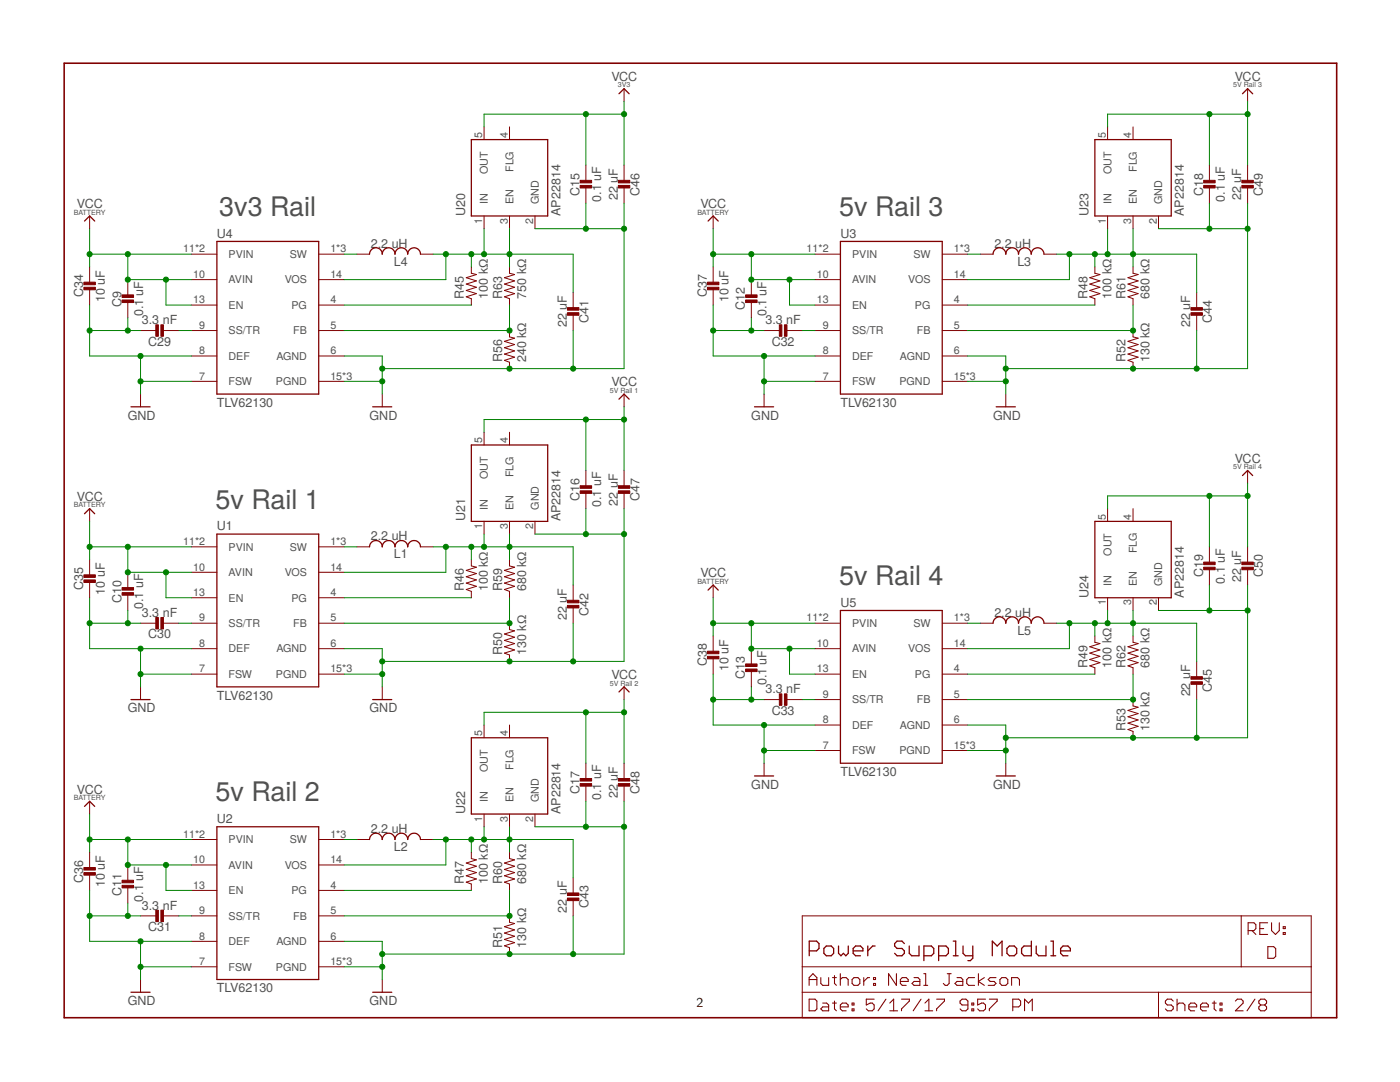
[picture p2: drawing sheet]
<svg xmlns="http://www.w3.org/2000/svg" width="279mm" height="216mm" viewBox="0 0 279 216" stroke-linecap="round" stroke-linejoin="round" font-family="sans-serif">
<path d="M12.8 12.6h254v190.5h-254z" fill="none" stroke="#800000" stroke-width=".32"/>
<g fill="none" stroke="#800000" stroke-width=".2">
<path d="M124.5 17.7v2.5M249 17.7v2.5M96.6 25.3v2.6M101.7 25.3v2.6M116.9 32.9v3.1M116.9 37.3v3.3M124.5 32.9v3.3M124.5 37.5v3.1M221 25.3v2.6M226.1 25.3v2.6M241.4 32.9v3.1M241.4 37.3v3.3"/>
<path d="M249 32.9v3.3M249 37.5v3.1M17.9 43.1v2.5M17.9 53.3v3M17.9 57.6v3.3M25.5 55.8v3M38.2 50.7h5.1M38.2 55.8h5.1M63.6 50.7h5.1M63.6 55.8h5.1M71.2 50.7h2.5M83.9 50.7h2.5"/>
<path d="M94.1 53.3v1.2l1 .3-2.1 .6 2.1 .6-2.1 .7 2.1 .6-2.1 .7 2.1 .6-2.1 .6 1.1 .4v1.3M96.6 43.1v2.5M101.7 53.3v1.2l1 .3-2 .6 2 .6-2 .7 2 .6-2 .7 2 .6-2 .6 1 .4v1.3M101.7 43.1v2.5M106.8 43.1v2.5M114.4 58.3v3.3M142.3 43.1v2.5M142.3 53.3v3M142.3 57.6v3.3M149.9 55.8v3M162.6 50.7h5.1M162.6 55.8h5.1"/>
<path d="M188 50.7h5.1M188 55.8h5.1M195.6 50.7h2.6M208.3 50.7h2.6M218.5 53.3v1.2l1 .3-2 .6 2 .6-2 .7 2 .6-2 .7 2 .6-2 .6 1 .4v1.3M221 43.1v2.5M226.1 53.3v1.2l1 .3-2 .6 2 .6-2 .7 2 .6-2 .7 2 .6-2 .6 1 .4v1.3M226.1 43.1v2.5M231.2 43.1v2.5M238.8 58.3v3.3M25.5 60.1v3.3M28 66h3.1"/>
<path d="M28 78.6v2.6M32.4 66h3.3M38.2 60.9h5.1M38.2 66h5.1M38.2 71h5.1M38.2 76.1h5.1M63.6 60.9h5.1M63.6 66h5.1M63.6 71h5.1M63.6 76.1h5.1M76.3 78.6v2.6M101.7 66v1.2l1 .3-2 .6 2 .6-2 .7 2 .6-2 .7 2 .6-2 .6 1 .4v1.3"/>
<path d="M114.4 62.9v3.1M124.5 78.6v2.6M149.9 60.1v3.3M152.5 66h3M152.5 78.6v2.6M156.8 66h3.3M162.6 60.9h5.1M162.6 66h5.1M162.6 71h5.1M162.6 76.1h5.1M188 60.9h5.1M188 66h5.1"/>
<path d="M188 71h5.1M188 76.1h5.1M200.7 78.6v2.6M226.1 66v1.2l1 .3-2 .6 2 .6-2 .7 2 .6-2 .7 2 .6-2 .6 1 .4v1.3M238.8 62.9v3.1M96.6 86.3v2.5M101.7 86.3v2.5M116.9 93.9v3M116.9 98.2v3.3M124.5 93.9v3.3M124.5 98.4v3.1M249 93.9v2.5"/>
<path d="M17.9 101.5v2.5M17.9 111.7v3M17.9 116v3.3M25.5 114.2v3M25.5 118.5v3.3M38.2 109.1h5.1M38.2 114.2h5.1M38.2 119.3h5.1M63.6 109.1h5.1M63.6 114.2h5.1M63.6 119.3h5.1M71.2 109.1h2.5"/>
<path d="M83.9 109.1h2.5M94.1 111.7v1.2l1 .3-2.1 .6 2.1 .6-2.1 .7 2.1 .6-2.1 .7 2.1 .6-2.1 .6 1.1 .4v1.3M96.6 104v2.6M101.7 104v2.6M101.7 111.7v1.2l1 .3-2 .6 2 .6-2 .7 2 .6-2 .7 2 .6-2 .6 1 .4v1.3M106.8 104v2.6M114.4 116.7v3.3M142.3 116.7v2.6M221 101.5v2.5M221 119.3v2.5M226.1 101.5v2.5M226.1 119.3v2.5"/>
<path d="M231.2 119.3v2.5M241.4 109.1v3.1M241.4 113.4v3.3M249 109.1v3.3M249 113.7v3M28 124.4h3.1M28 137.1v2.5M32.4 124.4h3.3M38.2 124.4h5.1M38.2 129.4h5.1M38.2 134.5h5.1M63.6 124.4h5.1"/>
<path d="M63.6 129.4h5.1M63.6 134.5h5.1M76.3 137.1v2.5M101.7 124.4v1.2l1 .3-2 .6 2 .6-2 .7 2 .6-2 .7 2 .6-2 .6 1 .4v1.3M114.4 121.3v3.1M124.5 137.1v2.5M142.3 126.9v3M142.3 131.2v3.3M149.9 129.4v3.1M149.9 133.8v3.3M152.5 139.6h3M156.8 139.6h3.3"/>
<path d="M162.6 124.4h5.1M162.6 129.4h5.1M162.6 134.5h5.1M162.6 139.6h5.1M188 124.4h5.1M188 129.4h5.1M188 134.5h5.1M188 139.6h5.1M195.6 124.4h2.6M208.3 124.4h2.6M218.5 126.9v1.3l1 .2-2 .7 2 .6-2 .6 2 .7-2 .6 2 .6-2 .7 1 .3v1.3M226.1 126.9v1.3l1 .2-2 .7 2 .6-2 .6 2 .7-2 .6 2 .6-2 .7 1 .3v1.3"/>
<path d="M226.1 139.6v1.3l1 .2-2 .7 2 .6-2 .6 2 .7-2 .6 2 .6-2 .7 1 .3v1.3M238.8 132v3.3M238.8 136.5v3.1M17.9 159.9v2.5M96.6 144.7v2.5M101.7 144.7v2.5M116.9 152.3v3M116.9 156.6v3.3M124.5 152.3v3.3M124.5 156.9v3M152.5 152.3v2.5M162.6 144.7h5.1"/>
<path d="M162.6 149.8h5.1M188 144.7h5.1M188 149.8h5.1M200.7 152.3v2.5M17.9 170.1v3M17.9 174.4v3.3M25.5 172.6v3M25.5 176.9v3.3M38.2 167.5h5.1M38.2 172.6h5.1M38.2 177.7h5.1M63.6 167.5h5.1"/>
<path d="M63.6 172.6h5.1M63.6 177.7h5.1M71.2 167.5h2.5M83.9 167.5h2.5M94.1 170.1v1.2l1 .3-2.1 .6 2.1 .6-2.1 .7 2.1 .6-2.1 .7 2.1 .6-2.1 .6 1.1 .4v1.3M96.6 162.4v2.6M101.7 162.4v2.6M101.7 170.1v1.2l1 .3-2 .6 2 .6-2 .7 2 .6-2 .7 2 .6-2 .6 1 .4v1.3M106.8 162.4v2.6M114.4 175.1v3.3M114.4 179.7v3.1M28 182.8h3.1"/>
<path d="M28 195.5v2.5M32.4 182.8h3.3M38.2 182.8h5.1M38.2 192.9h5.1M38.2 187.8h5.1M63.6 182.8h5.1M63.6 192.9h5.1M63.6 187.8h5.1M76.3 195.5v2.5M101.7 182.8v1.2l1 .3-2 .6 2 .6-2 .7 2 .6-2 .7 2 .6-2 .6 1 .4v1.3M160.1 182.8h101.6v20.3h-101.6zM160.1 198h101.6"/>
<path d="M160.1 192.9h101.6M231.2 198v5.1M247.7 182.8v10.1"/>
</g>
<g fill="none" stroke="#800000" stroke-width=".21">
<path d="M161.5 196.6v-1.5l.7-.8 .8 .8v1.5M161.5 199.4h1.1l.4 .3v1.6l-.4 .4h-1.1zM161.5 195.5h1.5M163.8 195.1v1.1l.4 .4h1.2v-1.5M166.1 195.1h.8M166.5 194.7v1.5l.4 .4M166.5 199.7v1.6l.4 .4M167.7 194.3v2.3M167.7 195.5l.4-.4h.8l.4 .4v1.1M170.4 195.1h.8l.4 .4v.7l-.4 .4h-.8l-.3-.4v-.7zM172.4 195.1v1.5M173.5 195.1h-.3l-.8 .7"/>
<path d="M174.3 195.1h.4v.4h-.4zM174.3 196.2h.4v.4h-.4zM174.5 199.4h-1.6v1.1l.8-.3h.4l.4 .3v.8l-.4 .4h-.8l-.4-.4M176.8 199.4l-1.6 2.3M178.9 194.3v2.3l-1.6-2.3v2.3M179.7 195.8h1.6v-.3l-.5-.4h-.7l-.4 .4v.7l.4 .4h.7M179.9 199.4h1.6v.3l-1.6 1.6v.4M182.4 195.1h.8l.4 .4v1.1h-1.2l-.4-.4 .4-.4h1.2M183.8 199.4l-1.6 2.3M184.4 196.6h.7M184.4 194.3h.3v2.3M186.9 199.4h1.6v.3l-1.6 1.6v.4"/>
<path d="M189 194.3h.8M189.4 194.3v1.9l-.4 .4h-.4l-.3-.4M191 195.1h.8l.4 .4v1.1h-1.2l-.4-.4 .4-.4h1.2M194.5 195.1h-1.2l-.4 .4v.7l.4 .4h1.2M195.3 194.3v2.3M196.4 195.1l-1.1 .7 1.1 .8M196.7 199.4h-1.6v1.1l.8-.3h.4l.4 .3v.8l-.4 .4h-.8l-.4-.4M197.4 199.4h1.6v.3l-1.6 1.6v.4M198.8 195.1h-1.2l-.4 .4 .4 .3h.8l.4 .4-.4 .4h-1.2M199.6 195.5l.3-.4h.8l.4 .4v.7l-.4 .4h-.8l-.3-.4zM201.9 196.6v-1.5h1.2l.4 .4v1.1M234.1 199.7l-.4-.3h-.7l-.4 .3v.5l.4 .3h.7l.4 .4v.4l-.4 .4h-.7l-.4-.4"/>
<path d="M234.9 199.4v2.3M242.3 199.7v1.6l.4 .4M246.5 199.7l.4-.3h.8l.4 .3v.5l-1.6 1.5h1.6M249.1 185.7h1.2l.3-.4v-.8l-.3-.4h-1.2v2.4M249.9 185.7l.7 .8M250.4 199.4l-1.5 2.3M251.4 185.3h.8M253 184.1h-1.6v2.4h1.6M253 188.9h1.2l.4 .4v1.5l-.4 .4h-1.2zM253.8 184.1v1.6l.8 .8 .7-.8v-1.6M256.1 186.1h.4v.4h-.4zM256.1 184.9h.4v.4h-.4z"/>
<path d="M164.2 200.2h.8l.4 .3v1.2h-1.2l-.4-.4 .4-.4h1.2M166.1 200.2h.8M167.7 200.9h1.6v-.4l-.4-.3h-.8l-.4 .3v.8l.4 .4h.8M170.1 201.3h.3v.4h-.3zM170.1 200.2h.3v.3h-.3zM177.6 201.7h1.5M177.6 200.2l.8-.8v2.3M184.6 201.7h1.5M184.6 200.2l.8-.8v2.3M193.2 200.5h-1.2l-.4-.3v-.5l.4-.3h.8l.4 .3v1.6l-.4 .4h-.8l-.4-.4M194 201.3h.3v.4h-.3zM194 200.2h.3v.3h-.3z"/>
<path d="M202.1 200.9h1.2l.4-.4v-.8l-.4-.3h-1.2v2.3M204.5 201.7v-2.3l.8 .8 .7-.8v2.3M234.9 200.5l.4-.3h.8l.4 .3v1.2M237.3 200.9h1.5v-.4l-.4-.3h-.8l-.3 .3v.8l.3 .4h.8M239.6 200.9h1.6v-.4l-.4-.3h-.8l-.4 .3v.8l.4 .4h.8M241.9 200.2h.8M243.5 201.3h.4v.4h-.4zM243.5 200.2h.4v.3h-.4zM251.6 200.5l-.4 .4v.4l.4 .4h.8l.4-.4v-.4l-.4-.4M251.6 200.5l-.4-.3v-.5l.4-.3h.8l.4 .3v.5l-.4 .3M251.6 200.5h.8"/>
</g>
<g fill="none" stroke="#800000" stroke-width=".25">
<path d="M123.5 18.7l1-1 1.1 1M248 18.7l1-1 1 1M94.1 27.9h15.2v15.2h-15.2zM218.5 27.9h15.2v15.2h-15.2zM16.9 44.1l1-1 1 1M43.3 48.2h20.3v30.4h-20.3zM73.7 50.7a1.27 1.27 0 0 1 1.3-1.3 1.27 1.27 0 0 1 1.3 1.3 1.27 1.27 0 0 1 1.3-1.3 1.27 1.27 0 0 1 1.2 1.3 1.27 1.27 0 0 1 1.3-1.3 1.27 1.27 0 0 1 1.3 1.3 1.27 1.27 0 0 1 1.2-1.3 1.27 1.27 0 0 1 1.3 1.3M141.3 44.1l1-1 1 1M167.7 48.2h20.3v30.4h-20.3zM198.2 50.7a1.27 1.27 0 0 1 1.3-1.3 1.27 1.27 0 0 1 1.2 1.3 1.27 1.27 0 0 1 1.3-1.3 1.27 1.27 0 0 1 1.3 1.3 1.27 1.27 0 0 1 1.2-1.3 1.27 1.27 0 0 1 1.3 1.3 1.27 1.27 0 0 1 1.3-1.3 1.27 1.27 0 0 1 1.2 1.3M123.5 79.7l1-1.1 1.1 1.1M26.1 81.2h3.9"/>
<path d="M74.4 81.2h3.8M94.1 88.8h15.2v15.2h-15.2zM150.6 81.2h3.8M198.8 81.2h3.8M248 94.9l1-1 1 1M16.9 102.5l1-1 1 1M43.3 106.6h20.3v30.5h-20.3zM73.7 109.1a1.27 1.27 0 0 1 1.3-1.2 1.27 1.27 0 0 1 1.3 1.2 1.27 1.27 0 0 1 1.3-1.2 1.27 1.27 0 0 1 1.2 1.2 1.27 1.27 0 0 1 1.3-1.2 1.27 1.27 0 0 1 1.3 1.2 1.27 1.27 0 0 1 1.2-1.2 1.27 1.27 0 0 1 1.3 1.2M141.3 117.8l1-1.1 1 1.1M218.5 104h15.2v15.3h-15.2zM26.1 139.6h3.9M74.4 139.6h3.8"/>
<path d="M123.5 138.1l1-1 1.1 1M167.7 121.8h20.3v30.5h-20.3zM198.2 124.4a1.27 1.27 0 0 1 1.3-1.3 1.27 1.27 0 0 1 1.2 1.3 1.27 1.27 0 0 1 1.3-1.3 1.27 1.27 0 0 1 1.3 1.3 1.27 1.27 0 0 1 1.2-1.3 1.27 1.27 0 0 1 1.3 1.3 1.27 1.27 0 0 1 1.3-1.3 1.27 1.27 0 0 1 1.2 1.3M94.1 147.2h15.2v15.2h-15.2zM150.6 154.8h3.8M198.8 154.8h3.8M16.9 160.9l1-1 1 1M43.3 165h20.3v30.5h-20.3zM73.7 167.5a1.27 1.27 0 0 1 1.3-1.2 1.27 1.27 0 0 1 1.3 1.2 1.27 1.27 0 0 1 1.3-1.2 1.27 1.27 0 0 1 1.2 1.2 1.27 1.27 0 0 1 1.3-1.2 1.27 1.27 0 0 1 1.3 1.2 1.27 1.27 0 0 1 1.2-1.2 1.27 1.27 0 0 1 1.3 1.2M26.1 198h3.9M74.4 198h3.8M161.5 189.7h1.5l.4-.4v-1l-.4-.5h-1.5v2.9"/>
<path d="M164.4 189.3l.5-.5h1l.5 .5v.9l-.5 .5h-1l-.5-.5zM167.3 188.8v1.4l.5 .5 .5-.5 .5 .5 .5-.5v-1.4M170.3 189.7h1.9v-.4l-.5-.5h-.9l-.5 .5v.9l.5 .5h.9M173.2 188.8v1.9M174.6 188.8h-.4l-1 .9M180.5 188.3l-.5-.5h-1l-.5 .5v.5l.5 .5h1l.5 .4v.5l-.5 .5h-1l-.5-.5M181.5 188.8v1.4l.4 .5h1.5v-1.9M184.4 190.7h1.5l.5-.5v-.9l-.5-.5h-1.5v2.9M187.3 190.7h1.5l.5-.5v-.9l-.5-.5h-1.5v2.9M190.2 187.8h.5v2.9M190.2 190.7h1M192.2 188.8v1.4l.5 .5h1.4"/>
<path d="M194.1 188.8v2.4l-.4 .5h-.5M198 190.7v-2.9l1 1 1-1v2.9M201 189.3l.4-.5h1l.5 .5v.9l-.5 .5h-1l-.4-.5zM205.8 187.8v2.9h-1.4l-.5-.5v-.9l.5-.5h1.4M206.8 188.8v1.4l.5 .5h1.4v-1.9M209.7 187.8h.5v2.9M209.7 190.7h1M211.7 189.7h1.9v-.4l-.5-.5h-.9l-.5 .5v.9l.5 .5h.9"/>
</g>
<g fill="#800000" stroke="#800000" stroke-width=".2">
<path d="M16.7 56.3h2.3v.5h-2.3z"/>
<path d="M16.7 57.3h2.3v.5h-2.3z"/>
<path d="M24.4 58.8h2.2v.6h-2.2z"/>
<path d="M24.4 59.9h2.2v.5h-2.2z"/>
<path d="M31.1 64.8h.5v2.3h-.5z"/>
<path d="M32.1 64.8h.5v2.3h-.5z"/>
<path d="M113.2 62.4h2.3v.5h-2.3z"/>
<path d="M113.2 61.4h2.3v.5h-2.3z"/>
<path d="M16.7 114.7h2.3v.5h-2.3z"/>
<path d="M16.7 115.7h2.3v.5h-2.3z"/>
<path d="M24.4 117.2h2.2v.6h-2.2z"/>
<path d="M24.4 118.3h2.2v.5h-2.2z"/>
<path d="M31.1 123.2h.5v2.3h-.5z"/>
<path d="M32.1 123.2h.5v2.3h-.5z"/>
<path d="M113.2 120.8h2.3v.5h-2.3z"/>
<path d="M113.2 119.8h2.3v.5h-2.3z"/>
<path d="M16.7 173.1h2.3v.5h-2.3z"/>
<path d="M16.7 174.1h2.3v.5h-2.3z"/>
<path d="M24.4 175.6h2.2v.5h-2.2z"/>
<path d="M24.4 176.7h2.2v.5h-2.2z"/>
<path d="M31.1 181.6h.5v2.3h-.5z"/>
<path d="M32.1 181.6h.5v2.3h-.5z"/>
<path d="M113.2 179.2h2.3v.5h-2.3z"/>
<path d="M113.2 178.2h2.3v.5h-2.3z"/>
<path d="M141.2 56.3h2.3v.5h-2.3z"/>
<path d="M141.2 57.3h2.3v.5h-2.3z"/>
<path d="M148.8 58.8h2.3v.6h-2.3z"/>
<path d="M148.8 59.9h2.3v.5h-2.3z"/>
<path d="M155.5 64.8h.5v2.3h-.5z"/>
<path d="M156.5 64.8h.6v2.3h-.6z"/>
<path d="M237.7 62.4h2.3v.5h-2.3z"/>
<path d="M237.7 61.4h2.3v.5h-2.3z"/>
<path d="M141.2 129.9h2.3v.6h-2.3z"/>
<path d="M141.2 131h2.3v.5h-2.3z"/>
<path d="M148.8 132.5h2.3v.5h-2.3z"/>
<path d="M148.8 133.5h2.3v.5h-2.3z"/>
<path d="M155.5 138.5h.5v2.2h-.5z"/>
<path d="M156.5 138.5h.6v2.2h-.6z"/>
<path d="M237.7 136h2.3v.5h-2.3z"/>
<path d="M237.7 135h2.3v.5h-2.3z"/>
<path d="M123.4 37h2.3v.5h-2.3z"/>
<path d="M123.4 36h2.3v.5h-2.3z"/>
<path d="M115.8 36h2.3v.5h-2.3z"/>
<path d="M115.8 37h2.3v.5h-2.3z"/>
<path d="M115.8 96.9h2.3v.5h-2.3z"/>
<path d="M115.8 97.9h2.3v.5h-2.3z"/>
<path d="M123.4 97.9h2.3v.5h-2.3z"/>
<path d="M123.4 96.9h2.3v.5h-2.3z"/>
<path d="M115.8 155.3h2.3v.6h-2.3z"/>
<path d="M115.8 156.4h2.3v.5h-2.3z"/>
<path d="M123.4 156.4h2.3v.5h-2.3z"/>
<path d="M123.4 155.3h2.3v.6h-2.3z"/>
<path d="M240.2 36h2.3v.5h-2.3z"/>
<path d="M240.2 37h2.3v.5h-2.3z"/>
<path d="M247.8 37h2.3v.5h-2.3z"/>
<path d="M247.8 36h2.3v.5h-2.3z"/>
<path d="M240.2 112.2h2.3v.5h-2.3z"/>
<path d="M240.2 113.2h2.3v.5h-2.3z"/>
<path d="M247.8 113.2h2.3v.5h-2.3z"/>
<path d="M247.8 112.2h2.3v.5h-2.3z"/>
</g>
<g fill="none" stroke="#008000" stroke-width=".2">
<path d="M116.9 22.8v10.1M124.5 20.2v12.7M124.5 22.8h-27.9v2.5M241.4 22.8v10.1M249 20.2v12.7M249 22.8h-28v2.5M17.9 45.6v7.7M17.9 50.7h20.3M25.5 50.7v5.1h12.7M33.1 55.8v5.1h5.1M68.7 50.7h2.5M86.4 50.7h28v7.6"/>
<path d="M89 50.7v5.1h-20.3M94.1 50.7v2.6M96.6 45.6v5.1M101.7 45.6v7.7M106.8 45.6h17.7M116.9 40.6v5M124.5 40.6v33h-48.2M142.3 45.6v7.7M142.3 50.7h20.3M149.9 50.7v5.1h12.7M157.6 55.8v5.1h5M193.1 50.7h2.5"/>
<path d="M210.9 50.7h27.9v7.6M213.4 50.7v5.1h-20.3M218.5 50.7v2.6M221 45.6v5.1M226.1 45.6v7.7M231.2 45.6h17.8M241.4 40.6v5M249 40.6v33h-48.3M17.9 60.9v10.1h20.3M17.9 66h10.1M25.5 63.4v2.6M28 71v7.6"/>
<path d="M28 76.1h10.2M35.7 66h2.5M68.7 71h7.6v7.6M68.7 76.1h7.6M68.7 60.9h25.4M101.7 60.9v5.1h-33M114.4 66v7.6M142.3 60.9v10.1h20.3M142.3 66h10.2M149.9 63.4v2.6M152.5 76.1h10.1M152.5 71v7.6"/>
<path d="M160.1 66h2.5M193.1 71h7.6v7.6M193.1 76.1h7.6M193.1 60.9h25.4M226.1 60.9v5.1h-33M238.8 66v7.6M116.9 83.7v10.2M124.5 81.2v12.7M124.5 83.7h-27.9v2.6M241.4 99v10.1M249 96.4v12.7M249 99h-28v2.5"/>
<path d="M17.9 104v7.7M17.9 119.3v10.1h20.3M17.9 109.1h20.3M25.5 109.1v5.1h12.7M33.1 114.2v5.1h5.1M68.7 109.1h2.5M68.7 119.3h25.4M86.4 109.1h28v7.6M89 109.1v5.1h-20.3M94.1 109.1v2.6M96.6 106.6v2.5M101.7 119.3v5.1h-33"/>
<path d="M101.7 106.6v5.1M106.8 106.6h17.7M116.9 101.5v5.1M124.5 101.5v30.5h-48.2M142.3 119.3v7.6M241.4 116.7v5.1M249 116.7v30.5h-48.3M17.9 124.4h10.1M25.5 121.8v2.6M28 129.4v7.7M28 134.5h10.2M35.7 124.4h2.5"/>
<path d="M68.7 129.4h7.6v7.7M68.7 134.5h7.6M114.4 124.4v7.6M124.5 139.6v12.7M142.3 124.4h20.3M142.3 134.5v10.2h20.3M142.3 139.6h10.2M149.9 124.4v5h12.7M149.9 137.1v2.5M157.6 129.4v5.1h5M160.1 139.6h2.5M193.1 134.5h25.4"/>
<path d="M193.1 124.4h2.5M210.9 124.4h27.9v7.6M213.4 124.4v5h-20.3M218.5 124.4v2.5M221 121.8v2.6M226.1 134.5v5.1h-33M226.1 121.8v5.1M231.2 121.8h17.8M238.8 139.6v7.6M116.9 142.1v10.2M116.9 159.9v5.1M124.5 159.9v30.5h-48.2"/>
<path d="M124.5 142.1h-27.9v2.6M152.5 144.7v7.6M152.5 149.8h10.1M193.1 144.7h7.6v7.6M193.1 149.8h7.6M17.9 162.4v7.7M17.9 177.7v10.1h20.3M17.9 167.5h20.3M25.5 167.5v5.1h12.7M33.1 172.6v5.1h5.1M68.7 167.5h2.5M68.7 177.7h25.4"/>
<path d="M86.4 167.5h28v7.6M89 167.5v5.1h-20.3M94.1 167.5v2.6M96.6 165v2.5M101.7 177.7v5.1h-33M101.7 165v5.1M106.8 165h17.7M17.9 182.8h10.1M25.5 180.2v2.6M28 187.8v7.7M28 192.9h10.2M35.7 182.8h2.5"/>
<path d="M68.7 187.8h7.6v7.7M68.7 192.9h7.6M114.4 182.8v7.6"/>
</g>
<g fill="#008000" stroke="#008000" stroke-width=".2">
<circle cx="28" cy="76.1" r=".51"/>
<circle cx="25.5" cy="66" r=".51"/>
<circle cx="28" cy="71" r=".51"/>
<circle cx="17.9" cy="66" r=".51"/>
<circle cx="76.3" cy="76.1" r=".51"/>
<circle cx="76.3" cy="73.6" r=".51"/>
<circle cx="101.7" cy="73.6" r=".51"/>
<circle cx="114.4" cy="73.6" r=".51"/>
<circle cx="124.5" cy="45.6" r=".51"/>
<circle cx="116.9" cy="45.6" r=".51"/>
<circle cx="28" cy="134.5" r=".51"/>
<circle cx="25.5" cy="124.4" r=".51"/>
<circle cx="28" cy="129.4" r=".51"/>
<circle cx="17.9" cy="124.4" r=".51"/>
<circle cx="76.3" cy="134.5" r=".51"/>
<circle cx="76.3" cy="132" r=".51"/>
<circle cx="101.7" cy="132" r=".51"/>
<circle cx="114.4" cy="132" r=".51"/>
<circle cx="116.9" cy="106.6" r=".51"/>
<circle cx="124.5" cy="106.6" r=".51"/>
<circle cx="28" cy="192.9" r=".51"/>
<circle cx="25.5" cy="182.8" r=".51"/>
<circle cx="28" cy="187.8" r=".51"/>
<circle cx="17.9" cy="182.8" r=".51"/>
<circle cx="76.3" cy="192.9" r=".51"/>
<circle cx="76.3" cy="190.4" r=".51"/>
<circle cx="101.7" cy="190.4" r=".51"/>
<circle cx="114.4" cy="190.4" r=".51"/>
<circle cx="116.9" cy="165" r=".51"/>
<circle cx="124.5" cy="165" r=".51"/>
<circle cx="152.5" cy="76.1" r=".51"/>
<circle cx="149.9" cy="66" r=".51"/>
<circle cx="152.5" cy="71" r=".51"/>
<circle cx="142.3" cy="66" r=".51"/>
<circle cx="200.7" cy="76.1" r=".51"/>
<circle cx="200.7" cy="73.6" r=".51"/>
<circle cx="226.1" cy="73.6" r=".51"/>
<circle cx="241.4" cy="45.6" r=".51"/>
<circle cx="249" cy="45.6" r=".51"/>
<circle cx="238.8" cy="73.6" r=".51"/>
<circle cx="152.5" cy="149.8" r=".51"/>
<circle cx="149.9" cy="139.6" r=".51"/>
<circle cx="152.5" cy="144.7" r=".51"/>
<circle cx="142.3" cy="139.6" r=".51"/>
<circle cx="200.7" cy="149.8" r=".51"/>
<circle cx="200.7" cy="147.2" r=".51"/>
<circle cx="226.1" cy="147.2" r=".51"/>
<circle cx="241.4" cy="121.8" r=".51"/>
<circle cx="249" cy="121.8" r=".51"/>
<circle cx="238.8" cy="147.2" r=".51"/>
<circle cx="101.7" cy="66" r=".51"/>
<circle cx="25.5" cy="50.7" r=".51"/>
<circle cx="25.5" cy="55.8" r=".51"/>
<circle cx="33.1" cy="55.8" r=".51"/>
<circle cx="17.9" cy="50.7" r=".51"/>
<circle cx="25.5" cy="167.5" r=".51"/>
<circle cx="25.5" cy="172.6" r=".51"/>
<circle cx="33.1" cy="172.6" r=".51"/>
<circle cx="17.9" cy="167.5" r=".51"/>
<circle cx="25.5" cy="109.1" r=".51"/>
<circle cx="25.5" cy="114.2" r=".51"/>
<circle cx="33.1" cy="114.2" r=".51"/>
<circle cx="17.9" cy="109.1" r=".51"/>
<circle cx="149.9" cy="50.7" r=".51"/>
<circle cx="149.9" cy="55.8" r=".51"/>
<circle cx="157.6" cy="55.8" r=".51"/>
<circle cx="142.3" cy="50.7" r=".51"/>
<circle cx="149.9" cy="124.4" r=".51"/>
<circle cx="149.9" cy="129.4" r=".51"/>
<circle cx="157.6" cy="129.4" r=".51"/>
<circle cx="142.3" cy="124.4" r=".51"/>
<circle cx="101.7" cy="124.4" r=".51"/>
<circle cx="116.9" cy="83.7" r=".51"/>
<circle cx="124.5" cy="83.7" r=".51"/>
<circle cx="101.7" cy="182.8" r=".51"/>
<circle cx="226.1" cy="66" r=".51"/>
<circle cx="226.1" cy="139.6" r=".51"/>
<circle cx="116.9" cy="22.8" r=".51"/>
<circle cx="124.5" cy="22.8" r=".51"/>
<circle cx="89" cy="50.7" r=".51"/>
<circle cx="94.1" cy="50.7" r=".51"/>
<circle cx="101.7" cy="50.7" r=".51"/>
<circle cx="96.6" cy="50.7" r=".51"/>
<circle cx="89" cy="109.1" r=".51"/>
<circle cx="94.1" cy="109.1" r=".51"/>
<circle cx="101.7" cy="109.1" r=".51"/>
<circle cx="96.6" cy="109.1" r=".51"/>
<circle cx="89" cy="167.5" r=".51"/>
<circle cx="94.1" cy="167.5" r=".51"/>
<circle cx="101.7" cy="167.5" r=".51"/>
<circle cx="96.6" cy="167.5" r=".51"/>
<circle cx="213.4" cy="50.7" r=".51"/>
<circle cx="218.5" cy="50.7" r=".51"/>
<circle cx="226.1" cy="50.7" r=".51"/>
<circle cx="221" cy="50.7" r=".51"/>
<circle cx="213.4" cy="124.4" r=".51"/>
<circle cx="218.5" cy="124.4" r=".51"/>
<circle cx="226.1" cy="124.4" r=".51"/>
<circle cx="221" cy="124.4" r=".51"/>
<circle cx="116.9" cy="142.1" r=".51"/>
<circle cx="124.5" cy="142.1" r=".51"/>
<circle cx="241.4" cy="99" r=".51"/>
<circle cx="249" cy="99" r=".51"/>
<circle cx="241.4" cy="22.8" r=".51"/>
<circle cx="249" cy="22.8" r=".51"/>
</g>
<g font-size="5.4" fill="#505050">
<text x="43.8" y="43.1">3v3 Rail</text>
<text x="167.5" y="43.1">5v Rail 3</text>
<text x="43" y="101.5">5v Rail 1</text>
<text x="167.5" y="116.7">5v Rail 4</text>
<text x="43" y="159.9">5v Rail 2</text>
</g>
<text font-size="2.7" x="139" y="200.9">2</text>
<g font-size="2.5" fill="#505050">
<text x="122" y="16.2">VCC</text>
<text x="246.4" y="16.2">VCC</text>
<text x="15.3" y="41.6">VCC</text>
<text x="115.7" y="39" transform="rotate(-90 115.7 39)">C15</text>
<text x="120" y="40.3" transform="rotate(-90 120 40.3)">0.1 uF</text>
<text x="123.3" y="39.9" transform="rotate(-90 123.3 39.9)">22 uF</text>
<text x="127.6" y="39" transform="rotate(-90 127.6 39)">C46</text>
<text x="139.8" y="41.6">VCC</text>
<text x="240.1" y="39" transform="rotate(-90 240.1 39)">C18</text>
<text x="244.4" y="40.3" transform="rotate(-90 244.4 40.3)">0.1 uF</text>
<text x="247.7" y="39.9" transform="rotate(-90 247.7 39.9)">22 uF</text>
<text x="252" y="39" transform="rotate(-90 252 39)">C49</text>
<text x="43.3" y="47.4">U4</text>
<text x="92.8" y="43.1" transform="rotate(-90 92.8 43.1)">U20</text>
<text x="111.8" y="43.1" transform="rotate(-90 111.8 43.1)">AP22814</text>
<text x="167.7" y="47.4">U3</text>
<text x="217.2" y="43.1" transform="rotate(-90 217.2 43.1)">U23</text>
<text x="236.3" y="43.1" transform="rotate(-90 236.3 43.1)">AP22814</text>
<text x="74" y="49.4">2.2 uH</text>
<text x="78.6" y="53">L4</text>
<text x="198.4" y="49.4">2.2 uH</text>
<text x="203" y="53">L3</text>
<text x="16.6" y="59.3" transform="rotate(-90 16.6 59.3)">C34</text>
<text x="92.6" y="59.6" transform="rotate(-90 92.6 59.6)">R45</text>
<text x="97.4" y="59.6" transform="rotate(-90 97.4 59.6)">100 kΩ</text>
<text x="100.2" y="59.6" transform="rotate(-90 100.2 59.6)">R63</text>
<text x="105" y="59.6" transform="rotate(-90 105 59.6)">750 kΩ</text>
<text x="141.1" y="59.3" transform="rotate(-90 141.1 59.3)">C37</text>
<text x="217" y="59.6" transform="rotate(-90 217 59.6)">R48</text>
<text x="221.8" y="59.6" transform="rotate(-90 221.8 59.6)">100 kΩ</text>
<text x="224.6" y="59.6" transform="rotate(-90 224.6 59.6)">R61</text>
<text x="229.4" y="59.6" transform="rotate(-90 229.4 59.6)">680 kΩ</text>
<text x="20.9" y="60.3" transform="rotate(-90 20.9 60.3)">10 uF</text>
<text x="24.2" y="61.2" transform="rotate(-90 24.2 61.2)">C9</text>
<text x="28.3" y="64.7">3.3 nF</text>
<text x="28.6" y="63.1" transform="rotate(-90 28.6 63.1)">0.1 uF</text>
<text x="113.1" y="65.3" transform="rotate(-90 113.1 65.3)">22 uF</text>
<text x="117.4" y="64.4" transform="rotate(-90 117.4 64.4)">C41</text>
<text x="145.4" y="60.3" transform="rotate(-90 145.4 60.3)">10 uF</text>
<text x="148.7" y="61.9" transform="rotate(-90 148.7 61.9)">C12</text>
<text x="152.8" y="64.7">3.3 nF</text>
<text x="153" y="63.1" transform="rotate(-90 153 63.1)">0.1 uF</text>
<text x="237.6" y="65.3" transform="rotate(-90 237.6 65.3)">22 uF</text>
<text x="241.9" y="64.4" transform="rotate(-90 241.9 64.4)">C44</text>
<text x="29.6" y="69">C29</text>
<text x="154" y="69">C32</text>
<text x="100.2" y="72.3" transform="rotate(-90 100.2 72.3)">R56</text>
<text x="105" y="72.3" transform="rotate(-90 105 72.3)">240 kΩ</text>
<text x="122" y="77.1">VCC</text>
<text x="224.6" y="72.3" transform="rotate(-90 224.6 72.3)">R52</text>
<text x="229.4" y="72.3" transform="rotate(-90 229.4 72.3)">130 kΩ</text>
<text x="25.5" y="83.7">GND</text>
<text x="43.3" y="81.2">TLV62130</text>
<text x="73.8" y="83.7">GND</text>
<text x="149.9" y="83.7">GND</text>
<text x="167.7" y="81.2">TLV62130</text>
<text x="198.2" y="83.7">GND</text>
<text x="246.4" y="92.4">VCC</text>
<text x="15.3" y="100">VCC</text>
<text x="115.7" y="100" transform="rotate(-90 115.7 100)">C16</text>
<text x="120" y="101.2" transform="rotate(-90 120 101.2)">0.1 uF</text>
<text x="123.3" y="100.9" transform="rotate(-90 123.3 100.9)">22 uF</text>
<text x="127.6" y="100" transform="rotate(-90 127.6 100)">C47</text>
<text x="43.3" y="105.8">U1</text>
<text x="74" y="107.8">2.2 uH</text>
<text x="92.8" y="104" transform="rotate(-90 92.8 104)">U21</text>
<text x="111.8" y="104" transform="rotate(-90 111.8 104)">AP22814</text>
<text x="78.6" y="111.4">L1</text>
<text x="16.6" y="117.8" transform="rotate(-90 16.6 117.8)">C35</text>
<text x="20.9" y="118.7" transform="rotate(-90 20.9 118.7)">10 uF</text>
<text x="92.6" y="118" transform="rotate(-90 92.6 118)">R46</text>
<text x="97.4" y="118" transform="rotate(-90 97.4 118)">100 kΩ</text>
<text x="100.2" y="118" transform="rotate(-90 100.2 118)">R59</text>
<text x="105" y="118" transform="rotate(-90 105 118)">680 kΩ</text>
<text x="139.8" y="115.2">VCC</text>
<text x="217.2" y="119.3" transform="rotate(-90 217.2 119.3)">U24</text>
<text x="236.3" y="119.3" transform="rotate(-90 236.3 119.3)">AP22814</text>
<text x="240.1" y="115.2" transform="rotate(-90 240.1 115.2)">C19</text>
<text x="244.4" y="116.5" transform="rotate(-90 244.4 116.5)">0.1 uF</text>
<text x="247.7" y="116.1" transform="rotate(-90 247.7 116.1)">22 uF</text>
<text x="252" y="115.2" transform="rotate(-90 252 115.2)">C50</text>
<text x="24.2" y="120.3" transform="rotate(-90 24.2 120.3)">C10</text>
<text x="28.3" y="123.1">3.3 nF</text>
<text x="28.6" y="121.5" transform="rotate(-90 28.6 121.5)">0.1 uF</text>
<text x="113.1" y="123.7" transform="rotate(-90 113.1 123.7)">22 uF</text>
<text x="117.4" y="122.8" transform="rotate(-90 117.4 122.8)">C42</text>
<text x="167.7" y="121.1">U5</text>
<text x="198.4" y="123.1">2.2 uH</text>
<text x="29.6" y="127.4">C30</text>
<text x="100.2" y="130.7" transform="rotate(-90 100.2 130.7)">R50</text>
<text x="105" y="130.7" transform="rotate(-90 105 130.7)">130 kΩ</text>
<text x="203" y="126.6">L5</text>
<text x="122" y="135.5">VCC</text>
<text x="141.1" y="133" transform="rotate(-90 141.1 133)">C38</text>
<text x="145.4" y="133.9" transform="rotate(-90 145.4 133.9)">10 uF</text>
<text x="148.7" y="135.5" transform="rotate(-90 148.7 135.5)">C13</text>
<text x="153" y="136.8" transform="rotate(-90 153 136.8)">0.1 uF</text>
<text x="217" y="133.2" transform="rotate(-90 217 133.2)">R49</text>
<text x="221.8" y="133.2" transform="rotate(-90 221.8 133.2)">100 kΩ</text>
<text x="224.6" y="133.2" transform="rotate(-90 224.6 133.2)">R62</text>
<text x="229.4" y="133.2" transform="rotate(-90 229.4 133.2)">680 kΩ</text>
<text x="25.5" y="142.1">GND</text>
<text x="43.3" y="139.6">TLV62130</text>
<text x="73.8" y="142.1">GND</text>
<text x="152.8" y="138.3">3.3 nF</text>
<text x="154" y="142.6">C33</text>
<text x="237.6" y="139" transform="rotate(-90 237.6 139)">22 uF</text>
<text x="241.9" y="138.1" transform="rotate(-90 241.9 138.1)">C45</text>
<text x="224.6" y="145.9" transform="rotate(-90 224.6 145.9)">R53</text>
<text x="229.4" y="145.9" transform="rotate(-90 229.4 145.9)">130 kΩ</text>
<text x="167.7" y="154.8">TLV62130</text>
<text x="15.3" y="158.4">VCC</text>
<text x="115.7" y="158.4" transform="rotate(-90 115.7 158.4)">C17</text>
<text x="120" y="159.6" transform="rotate(-90 120 159.6)">0.1 uF</text>
<text x="123.3" y="159.3" transform="rotate(-90 123.3 159.3)">22 uF</text>
<text x="127.6" y="158.4" transform="rotate(-90 127.6 158.4)">C48</text>
<text x="149.9" y="157.4">GND</text>
<text x="198.2" y="157.4">GND</text>
<text x="43.3" y="164.2">U2</text>
<text x="74" y="166.3">2.2 uH</text>
<text x="92.8" y="162.4" transform="rotate(-90 92.8 162.4)">U22</text>
<text x="111.8" y="162.4" transform="rotate(-90 111.8 162.4)">AP22814</text>
<text x="78.6" y="169.8">L2</text>
<text x="16.6" y="176.2" transform="rotate(-90 16.6 176.2)">C36</text>
<text x="20.9" y="177.1" transform="rotate(-90 20.9 177.1)">10 uF</text>
<text x="24.2" y="178.7" transform="rotate(-90 24.2 178.7)">C11</text>
<text x="28.6" y="179.9" transform="rotate(-90 28.6 179.9)">0.1 uF</text>
<text x="92.6" y="176.4" transform="rotate(-90 92.6 176.4)">R47</text>
<text x="97.4" y="176.4" transform="rotate(-90 97.4 176.4)">100 kΩ</text>
<text x="100.2" y="176.4" transform="rotate(-90 100.2 176.4)">R60</text>
<text x="105" y="176.4" transform="rotate(-90 105 176.4)">680 kΩ</text>
<text x="28.3" y="181.5">3.3 nF</text>
<text x="29.6" y="185.8">C31</text>
<text x="113.1" y="182.1" transform="rotate(-90 113.1 182.1)">22 uF</text>
<text x="117.4" y="181.2" transform="rotate(-90 117.4 181.2)">C43</text>
<text x="100.2" y="189.1" transform="rotate(-90 100.2 189.1)">R51</text>
<text x="105" y="189.1" transform="rotate(-90 105 189.1)">130 kΩ</text>
<text x="43.3" y="198">TLV62130</text>
<text x="25.5" y="200.5">GND</text>
<text x="73.8" y="200.5">GND</text>
</g>
<g font-size="2.1" fill="#505050">
<text x="96.3" y="27.5" transform="rotate(-90 96.3 27.5)">5</text>
<text x="101.3" y="27.5" transform="rotate(-90 101.3 27.5)">4</text>
<text x="220.7" y="27.5" transform="rotate(-90 220.7 27.5)">5</text>
<text x="225.8" y="27.5" transform="rotate(-90 225.8 27.5)">4</text>
<text x="97.4" y="34.7" transform="rotate(-90 97.4 34.7)">OUT</text>
<text x="102.5" y="34.3" transform="rotate(-90 102.5 34.3)">FLG</text>
<text x="221.8" y="34.7" transform="rotate(-90 221.8 34.7)">OUT</text>
<text x="226.9" y="34.3" transform="rotate(-90 226.9 34.3)">FLG</text>
<text x="97.4" y="40.8" transform="rotate(-90 97.4 40.8)">IN</text>
<text x="102.5" y="40.8" transform="rotate(-90 102.5 40.8)">EN</text>
<text x="107.5" y="40.8" transform="rotate(-90 107.5 40.8)">GND</text>
<text x="221.8" y="40.8" transform="rotate(-90 221.8 40.8)">IN</text>
<text x="226.9" y="40.8" transform="rotate(-90 226.9 40.8)">EN</text>
<text x="232" y="40.8" transform="rotate(-90 232 40.8)">GND</text>
<text x="96.3" y="44.6" transform="rotate(-90 96.3 44.6)">1</text>
<text x="101.3" y="44.6" transform="rotate(-90 101.3 44.6)">3</text>
<text x="106.4" y="44.6" transform="rotate(-90 106.4 44.6)">2</text>
<text x="220.7" y="44.6" transform="rotate(-90 220.7 44.6)">1</text>
<text x="225.8" y="44.6" transform="rotate(-90 225.8 44.6)">3</text>
<text x="230.9" y="44.6" transform="rotate(-90 230.9 44.6)">2</text>
<text x="36.5" y="50.4">11*2</text>
<text x="45.6" y="51.5">PVIN</text>
<text x="57.9" y="51.5">SW</text>
<text x="65.9" y="50.4">1*3</text>
<text x="161" y="50.4">11*2</text>
<text x="170.1" y="51.5">PVIN</text>
<text x="182.3" y="51.5">SW</text>
<text x="190.4" y="50.4">1*3</text>
<text x="38.6" y="55.4">10</text>
<text x="45.6" y="56.6">AVIN</text>
<text x="56.8" y="56.6">VOS</text>
<text x="65.9" y="55.4">14</text>
<text x="163" y="55.4">10</text>
<text x="170.1" y="56.6">AVIN</text>
<text x="181.3" y="56.6">VOS</text>
<text x="190.4" y="55.4">14</text>
<text x="38.6" y="60.5">13</text>
<text x="39.8" y="65.6">9</text>
<text x="45.6" y="61.6">EN</text>
<text x="58.2" y="61.6">PG</text>
<text x="65.9" y="60.5">4</text>
<text x="65.9" y="65.6">5</text>
<text x="163" y="60.5">13</text>
<text x="164.2" y="65.6">9</text>
<text x="170.1" y="61.6">EN</text>
<text x="182.6" y="61.6">PG</text>
<text x="190.4" y="60.5">4</text>
<text x="190.4" y="65.6">5</text>
<text x="39.8" y="70.7">8</text>
<text x="45.6" y="66.7">SS/TR</text>
<text x="45.6" y="71.8">DEF</text>
<text x="55.2" y="71.8">AGND</text>
<text x="58.5" y="66.7">FB</text>
<text x="65.9" y="70.7">6</text>
<text x="164.2" y="70.7">8</text>
<text x="170.1" y="66.7">SS/TR</text>
<text x="170.1" y="71.8">DEF</text>
<text x="179.6" y="71.8">AGND</text>
<text x="183" y="66.7">FB</text>
<text x="190.4" y="70.7">6</text>
<text x="39.8" y="75.7">7</text>
<text x="45.6" y="76.9">FSW</text>
<text x="55.1" y="76.9">PGND</text>
<text x="65.9" y="75.7">15*3</text>
<text x="164.2" y="75.7">7</text>
<text x="170.1" y="76.9">FSW</text>
<text x="179.5" y="76.9">PGND</text>
<text x="190.4" y="75.7">15*3</text>
<text x="96.3" y="88.4" transform="rotate(-90 96.3 88.4)">5</text>
<text x="101.3" y="88.4" transform="rotate(-90 101.3 88.4)">4</text>
<text x="97.4" y="95.6" transform="rotate(-90 97.4 95.6)">OUT</text>
<text x="102.5" y="95.2" transform="rotate(-90 102.5 95.2)">FLG</text>
<text x="97.4" y="101.7" transform="rotate(-90 97.4 101.7)">IN</text>
<text x="102.5" y="101.7" transform="rotate(-90 102.5 101.7)">EN</text>
<text x="107.5" y="101.7" transform="rotate(-90 107.5 101.7)">GND</text>
<text x="96.3" y="105.6" transform="rotate(-90 96.3 105.6)">1</text>
<text x="101.3" y="105.6" transform="rotate(-90 101.3 105.6)">3</text>
<text x="106.4" y="105.6" transform="rotate(-90 106.4 105.6)">2</text>
<text x="220.7" y="103.7" transform="rotate(-90 220.7 103.7)">5</text>
<text x="225.8" y="103.7" transform="rotate(-90 225.8 103.7)">4</text>
<text x="36.5" y="108.8">11*2</text>
<text x="38.6" y="113.8">10</text>
<text x="45.6" y="109.9">PVIN</text>
<text x="57.9" y="109.9">SW</text>
<text x="65.9" y="108.8">1*3</text>
<text x="65.9" y="113.8">14</text>
<text x="221.8" y="110.9" transform="rotate(-90 221.8 110.9)">OUT</text>
<text x="226.9" y="110.4" transform="rotate(-90 226.9 110.4)">FLG</text>
<text x="38.6" y="118.9">13</text>
<text x="45.6" y="115">AVIN</text>
<text x="56.8" y="115">VOS</text>
<text x="65.9" y="118.9">4</text>
<text x="221.8" y="116.9" transform="rotate(-90 221.8 116.9)">IN</text>
<text x="226.9" y="116.9" transform="rotate(-90 226.9 116.9)">EN</text>
<text x="232" y="116.9" transform="rotate(-90 232 116.9)">GND</text>
<text x="39.8" y="124">9</text>
<text x="45.6" y="120">EN</text>
<text x="45.6" y="125.1">SS/TR</text>
<text x="58.2" y="120">PG</text>
<text x="58.5" y="125.1">FB</text>
<text x="65.9" y="124">5</text>
<text x="161" y="124">11*2</text>
<text x="170.1" y="125.1">PVIN</text>
<text x="182.3" y="125.1">SW</text>
<text x="190.4" y="124">1*3</text>
<text x="220.7" y="120.8" transform="rotate(-90 220.7 120.8)">1</text>
<text x="225.8" y="120.8" transform="rotate(-90 225.8 120.8)">3</text>
<text x="230.9" y="120.8" transform="rotate(-90 230.9 120.8)">2</text>
<text x="39.8" y="129.1">8</text>
<text x="45.6" y="130.2">DEF</text>
<text x="55.2" y="130.2">AGND</text>
<text x="65.9" y="129.1">6</text>
<text x="163" y="129.1">10</text>
<text x="170.1" y="130.2">AVIN</text>
<text x="181.3" y="130.2">VOS</text>
<text x="190.4" y="129.1">14</text>
<text x="39.8" y="134.2">7</text>
<text x="45.6" y="135.3">FSW</text>
<text x="55.1" y="135.3">PGND</text>
<text x="65.9" y="134.2">15*3</text>
<text x="163" y="134.2">13</text>
<text x="170.1" y="135.3">EN</text>
<text x="182.6" y="135.3">PG</text>
<text x="190.4" y="134.2">4</text>
<text x="164.2" y="139.2">9</text>
<text x="170.1" y="140.4">SS/TR</text>
<text x="183" y="140.4">FB</text>
<text x="190.4" y="139.2">5</text>
<text x="96.3" y="146.9" transform="rotate(-90 96.3 146.9)">5</text>
<text x="101.3" y="146.9" transform="rotate(-90 101.3 146.9)">4</text>
<text x="164.2" y="144.3">8</text>
<text x="164.2" y="149.4">7</text>
<text x="170.1" y="145.4">DEF</text>
<text x="179.6" y="145.4">AGND</text>
<text x="190.4" y="144.3">6</text>
<text x="190.4" y="149.4">15*3</text>
<text x="97.4" y="154.1" transform="rotate(-90 97.4 154.1)">OUT</text>
<text x="102.5" y="153.6" transform="rotate(-90 102.5 153.6)">FLG</text>
<text x="170.1" y="150.5">FSW</text>
<text x="179.5" y="150.5">PGND</text>
<text x="97.4" y="160.1" transform="rotate(-90 97.4 160.1)">IN</text>
<text x="102.5" y="160.1" transform="rotate(-90 102.5 160.1)">EN</text>
<text x="107.5" y="160.1" transform="rotate(-90 107.5 160.1)">GND</text>
<text x="36.5" y="167.2">11*2</text>
<text x="65.9" y="167.2">1*3</text>
<text x="96.3" y="164" transform="rotate(-90 96.3 164)">1</text>
<text x="101.3" y="164" transform="rotate(-90 101.3 164)">3</text>
<text x="106.4" y="164" transform="rotate(-90 106.4 164)">2</text>
<text x="38.6" y="172.2">10</text>
<text x="45.6" y="168.3">PVIN</text>
<text x="45.6" y="173.4">AVIN</text>
<text x="56.8" y="173.4">VOS</text>
<text x="57.9" y="168.3">SW</text>
<text x="65.9" y="172.2">14</text>
<text x="38.6" y="177.3">13</text>
<text x="45.6" y="178.4">EN</text>
<text x="58.2" y="178.4">PG</text>
<text x="65.9" y="177.3">4</text>
<text x="39.8" y="182.4">9</text>
<text x="45.6" y="183.5">SS/TR</text>
<text x="58.5" y="183.5">FB</text>
<text x="65.9" y="182.4">5</text>
<text x="39.8" y="187.5">8</text>
<text x="45.6" y="188.6">DEF</text>
<text x="55.2" y="188.6">AGND</text>
<text x="65.9" y="187.5">6</text>
<text x="39.8" y="192.6">7</text>
<text x="45.6" y="193.7">FSW</text>
<text x="55.1" y="193.7">PGND</text>
<text x="65.9" y="192.6">15*3</text>
</g>
<g font-size="1.4" fill="#505050">
<text x="123.3" y="17.4">3V3</text>
<text x="246.1" y="17.4">5V Rail 3</text>
<text x="14.7" y="42.8">BATTERY</text>
<text x="139.2" y="42.8">BATTERY</text>
<text x="121.7" y="78.4">5V Rail 1</text>
<text x="246.1" y="93.6">5V Rail 4</text>
<text x="14.7" y="101.2">BATTERY</text>
<text x="139.2" y="116.5">BATTERY</text>
<text x="121.7" y="136.8">5V Rail 2</text>
<text x="14.7" y="159.6">BATTERY</text>
</g>
</svg>
